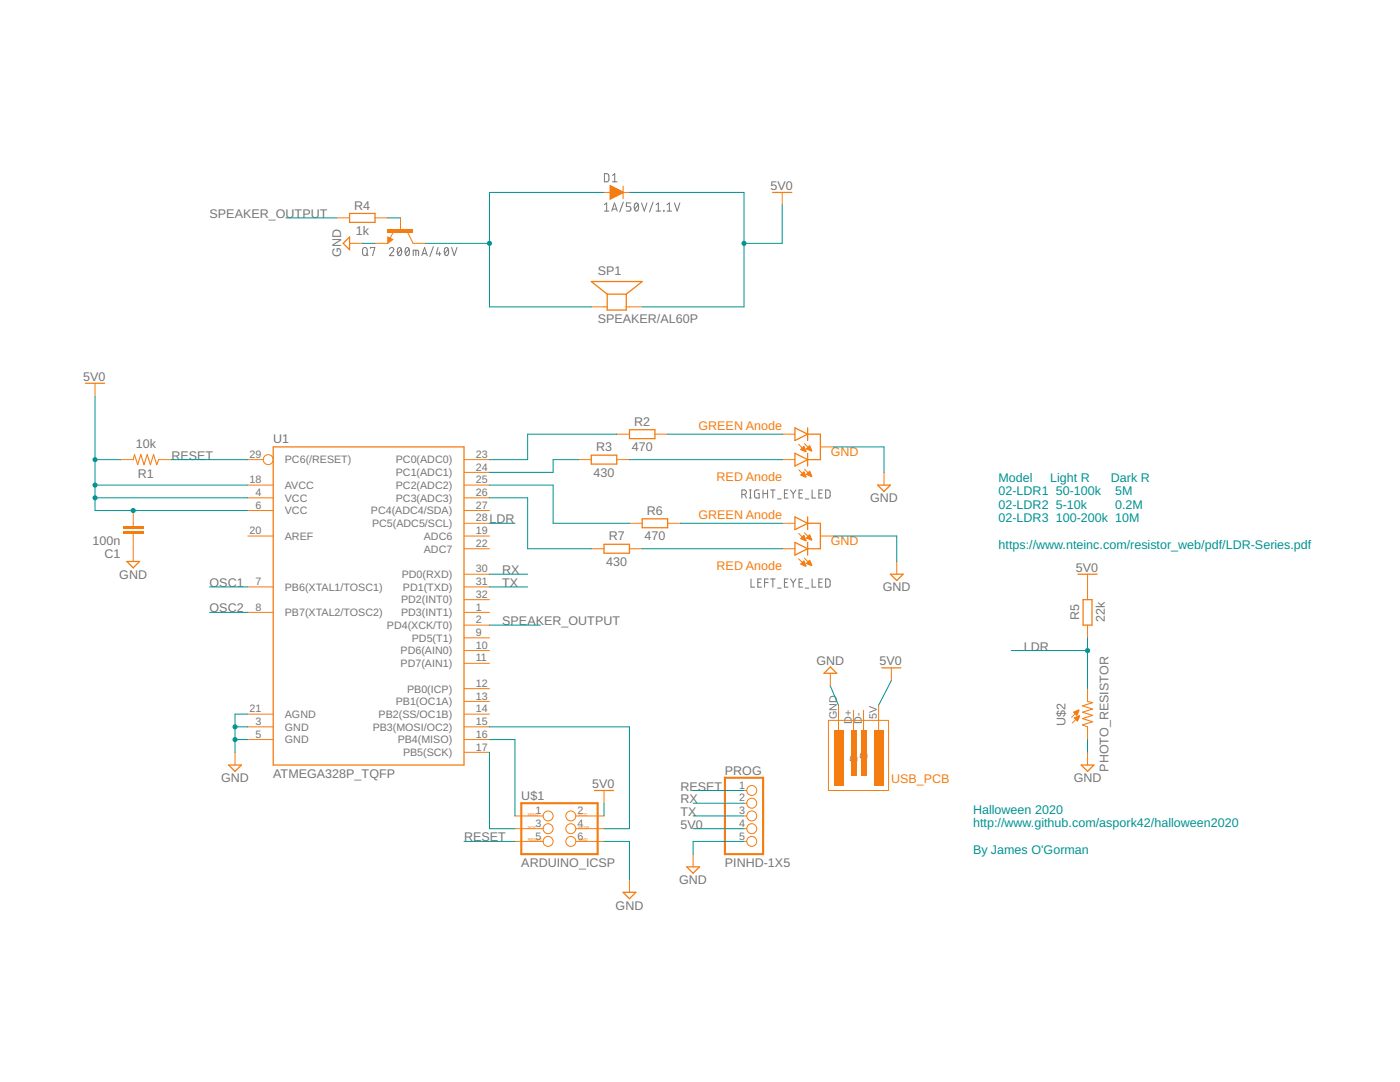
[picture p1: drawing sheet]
<svg xmlns="http://www.w3.org/2000/svg" width="279mm" height="216mm" viewBox="0 0 279 216" stroke-linecap="round" stroke-linejoin="round" font-family="sans-serif">
<g fill="none" stroke="#757575" stroke-width=".2">
<path d="M120.6 34.6l.6 .1 .3 .2v1.1l-.3 .3h-.6zM122.2 36.3h.9M122.2 35l.5-.4v1.7M72.5 49.5l.3-.1 .4 .1 .1 1.1a.46 .46 0 0 1-.5 .4 .46 .46 0 0 1-.4-.4zM73.1 50.7l.3 .3M73.9 49.6v-.2h.9l-.4 1.6M77.7 49.7a.44 .44 0 0 1 .6-.3 .44 .44 0 0 1 .2 .7l-.8 .9h.9M79.5 49.5l.2-.1a.95 .95 0 0 1 0 1.6 1.04 1.04 0 0 1-.2-1.5zM80.1 49.7l-.7 1M81 49.5l.3-.1a.97 .97 0 0 1 0 1.6 1 1 0 0 1-.3-1.5zM81.6 49.7l-.7 1M82.5 51v-1.1l1 .1v1"/>
<path d="M83 49.9v1.1M84.2 51l.5-1.6 .6 1.6M84.3 50.6h.8M86.5 49.2l-.7 2M87.4 49.4l-.3 1.3h.9M87.7 50.3v.7M88.9 49.5l.2-.1a.95 .95 0 0 1 0 1.6 1.04 1.04 0 0 1-.2-1.5zM89.5 49.7l-.8 1M90.1 49.4l.6 1.6 .5-1.6M120.6 40.9l.5-.4v1.6M120.6 42.1h.9M122.1 42.1l.5-1.6 .6 1.6"/>
<path d="M122.2 41.7h.8M124.4 40.3l-.7 2M125.9 40.5h-.9v.7h.5a.47 .47 0 0 1 .4 .5 .47 .47 0 0 1-.4 .4h-.5M126.8 40.6l.2-.1a.97 .97 0 0 1 0 1.6 1.02 1.02 0 0 1-.2-1.5zM127.4 40.9l-.7 .9M128 40.5l.6 1.6 .5-1.6M130.3 40.3l-.7 2M130.9 42.1h.9M130.9 40.9l.5-.4v1.6M132.4 42l.1 .1zM133.1 42.1h.9M133.1 40.9l.5-.4v1.6"/>
<path d="M134.6 40.5l.5 1.6 .6-1.6M148.1 98.7h.4a.44 .44 0 0 0 .5-.5 .44 .44 0 0 0-.5-.4h-.4v1.6M148.6 98.7l.4 .7M149.6 97.8h.3M149.6 99.4h.3M149.8 97.8v1.6M151.5 97.8h-.7l-.2 .2v1.2l.2 .2h.7v-.9h-.3M152.3 98.5h.9M152.3 97.8v1.6M153.2 97.8v1.6M153.8 97.8h.9M154.2 97.8v1.6"/>
<path d="M155.2 99.6h.7M156.5 98.5h.6M157.3 97.8h-.8v1.6h.8M157.8 97.8l.5 .7M158.3 98.5v.9M158.8 97.8l-.5 .7M159.5 98.5h.5M160.2 97.8h-.7v1.6h.7M160.7 99.6h.7M162.1 97.8v1.6h.7M163.4 98.5h.6M164.1 97.8h-.7v1.6h.7"/>
<path d="M164.8 97.8h.6l.3 .2v1.1l-.3 .3h-.6zM149.9 115.5v1.7h.7M151.2 116.2h.6M152 115.5h-.8v1.7h.8M152.6 116.2h.7M153.3 115.5h-.7v1.7M153.8 115.5h.9M154.2 115.5v1.7M155.2 117.3h.7M156.5 116.2h.6M157.3 115.5h-.8v1.7h.8M157.8 115.5l.5 .8"/>
<path d="M158.3 116.3v.9M158.8 115.5l-.5 .8M159.5 116.2h.5M160.2 115.5h-.7v1.7h.7M160.7 117.3h.7M162.1 115.5v1.7h.7M163.4 116.2h.6M164.1 115.5h-.7v1.7h.7M164.8 115.5l.6 .1 .3 .2v1.1l-.3 .2-.6 .1z"/>
</g>
<path d="M77.5 47.5v.8l.6-.5-.5-.3v.4l.3-.1M17.1 76.5h3.8M54.5 89.2h38.1v63.5h-38.1zM45.6 152.7h2.6l-1.3 1.2zM118.6 157.7h3.8M124.4 178.1h2.5l-1.3 1.2zM137.1 173h2.5l-1.3 1.2z" fill="none" stroke="#f57c10" stroke-width=".25"/>
<g fill="none" stroke="#f57c10" stroke-width=".2">
<path d="M120.5 38.4h1.3M124.4 37.1v2.6M124.4 38.4h1.2M77.4 47.3l1 .5-1 .8zM78.5 46.3l-.6 1.2M81.4 46.5l1 2.1M19 76.5v2.5M24 91.7h2.6M31.7 91.7h2.5M49.4 99.3h5.1M49.4 96.8h5.1M49.4 91.7h3.1"/>
<path d="M92.6 99.3h5.1M92.6 96.8h5.1M92.6 94.3h5.1M92.6 91.7h5.1M49.4 117.1h5.1M49.4 101.9h5.1M49.4 107h5.1M92.6 117.1h5.1M92.6 101.9h5.1M92.6 107h5.1M92.6 119.7h5.1M92.6 114.6h5.1"/>
<path d="M92.6 109.5h5.1M92.6 104.4h5.1M49.4 122.2h5.1M92.6 122.2h5.1M92.6 140h5.1M92.6 137.4h5.1M92.6 132.4h5.1M92.6 129.8h5.1M92.6 127.3h5.1M92.6 124.7h5.1M46.9 150.1v2.6M49.4 145h5.1"/>
<path d="M49.4 147.6h5.1M49.4 142.5h5.1M92.6 150.1h5.1M92.6 145h5.1M92.6 147.6h5.1M92.6 142.5h5.1M120.5 157.7v2.6M148.5 157.7h.5M102.8 162.8h5.6M102.8 165.4h5.6M102.8 167.9h5.6M114.9 162.8h5.6"/>
<path d="M114.9 165.4h5.6M114.9 167.9h5.6M125.6 175.5v2.6M138.3 170.4v2.6M148.5 162.8h.5M148.5 165.4h.5M148.5 167.9h.5M148.5 160.3h.5"/>
<circle cx="53.5" cy="91.7" r=".99"/>
<circle cx="150" cy="157.7" r=".99"/>
<circle cx="109.4" cy="165.4" r=".99"/>
<circle cx="109.4" cy="162.8" r=".99"/>
<circle cx="109.4" cy="167.9" r=".99"/>
<circle cx="113.9" cy="165.4" r=".99"/>
<circle cx="113.9" cy="162.8" r=".99"/>
<circle cx="113.9" cy="167.9" r=".99"/>
<circle cx="150" cy="160.3" r=".99"/>
<circle cx="150" cy="165.4" r=".99"/>
<circle cx="150" cy="167.9" r=".99"/>
<circle cx="150" cy="162.8" r=".99"/>
</g>
<path d="M121.7 37l2.7 1.4-2.7 1.4z" fill-rule="evenodd" fill="#f57c10" stroke="#f57c10" stroke-width=".2"/>
<path d="M144.7 155.2h7.6v15.2h-7.6zM104 160.3h15.3v10.1h-15.3z" fill="none" stroke="#f57c10" stroke-width=".42"/>
<path d="M26.6 91.7l.2-1 .7 2 .6-2 .6 2 .7-2 .6 2 .6-2 .7 2 .4-1" fill="none" stroke="#f57c10" stroke-width=".21"/>
<path d="M77.4 45.8h5.1v.7h-5.1z" fill-rule="evenodd" fill="#f57c10"/>
<path d="M77.4 45.8h5.1v.7h-5.1zM77.4 45.8v.7h5.1v-.7z" fill="#f57c10"/>
<path d="M67.2 43.5h2.6M69.8 48.6h2.5M74.8 48.6h2.6M74.8 43.5h2.6M79.9 43.5v2.5M82.4 48.6h2.6M115.5 91.7h2.5M123.1 91.7h2.5" fill="none" stroke="#f57c10" stroke-width=".2"/>
<path d="M69.8 42.6h5v1.8h-5zM69.8 47.3v2.5l-1.3-1.2zM118 90.8h5.1v1.8h-5.1z" fill="none" stroke="#f57c10" stroke-width=".25"/>
<g fill="#f57c10">
<path d="M24.6 104.9h4v.5h-4z" fill-rule="evenodd"/>
<path d="M24.6 105.9h4v.5h-4z" fill-rule="evenodd"/>
</g>
<g fill="#f57c10">
<path d="M24.6 104.9h4v.5h-4zM24.6 104.9v.5h4v-.5z"/>
<path d="M24.6 105.9h4v.5h-4zM24.6 105.9v.5h4v-.5z"/>
</g>
<g fill="none" stroke="#f57c10" stroke-width=".2">
<path d="M156.1 38.4v2.5M118 61.2h3.2M125 61.2h3.2M156.1 86.6h2.5M156.1 91.7h2.5M159.4 88.7l1.4 1.4M159.4 93.7l1.4 1.4M160.5 88.5l1.4 1.4M160.5 93.6l1.4 1.4M163.7 89.2h2.6M176.4 94.3v2.5M26.6 101.9v3"/>
<path d="M26.6 106.4v5.6M118 109.5h2.5M125.6 104.4h2.6M125.6 109.5h2.6M133.2 104.4h2.6M156.1 104.4h2.5M156.1 109.5h2.5M159.4 106.4l1.4 1.4M159.4 111.5l1.4 1.4M160.5 106.3l1.4 1.4M160.5 111.4l1.4 1.4M163.7 107h2.6"/>
<path d="M179 112v2.6M217 114.6v5.1M217 124.7v2.6M217 137.4v2.6M165.3 143.7h12v14h-12zM167.3 140.7v5.1M170.3 141.7v5.1M172.3 141.7v5.1M175.3 140.7v5.1M215.3 141.7l-1.4 1.4M215.4 142.9l-1.4 1.4M217 145v2.6"/>
<path d="M217 150.1v2.6"/>
</g>
<g fill="none" stroke="#f57c10" stroke-width=".25">
<path d="M154.2 38.4h3.8M121.2 58.7v3.2h3.8v-3.2M121.2 58.7h3.8M121.2 58.7l-3.2-2.5h10.2l-3.2 2.5M158.6 85.4l2.6 1.2-2.6 1.3zM158.6 90.4l2.6 1.3-2.6 1.3zM161.2 85.4v2.5M161.2 90.4v2.6M161.2 86.6h2.5v5.1h-2.5M175.2 96.8h2.5l-1.3 1.3zM25.3 112h2.6l-1.3 1.3zM120.5 108.6h5.1v1.8h-5.1z"/>
<path d="M128.2 103.5h5v1.8h-5zM158.6 103.1l2.6 1.3-2.6 1.3zM158.6 108.2l2.6 1.3-2.6 1.3zM161.2 103.1v2.6M161.2 108.2v2.6M161.2 104.4h2.5v5.1h-2.5M177.7 114.6h2.5l-1.2 1.2zM215.1 114.6h3.8M216.2 119.7h1.7v5h-1.7zM215.8 152.7h2.5l-1.3 1.2z"/>
</g>
<g fill="#f57c10" stroke="#f57c10" stroke-width=".2">
<path d="M159.8 89.7l.6-.7 .5 1.1z" fill-rule="evenodd"/>
<path d="M160.9 89.6l.7-.7 .4 1.1z" fill-rule="evenodd"/>
<path d="M159.8 94.8l.6-.7 .5 1.1z" fill-rule="evenodd"/>
<path d="M160.9 94.7l.7-.7 .4 1z" fill-rule="evenodd"/>
<path d="M214.4 143.2l1.1-.3-.5 1z" fill-rule="evenodd"/>
<path d="M214.3 142.1l1.1-.4-.5 1.1z" fill-rule="evenodd"/>
<path d="M159.8 107.5l.6-.7 .5 1.1z" fill-rule="evenodd"/>
<path d="M160.9 107.4l.7-.7 .4 1z" fill-rule="evenodd"/>
<path d="M159.8 112.6l.6-.7 .5 1z" fill-rule="evenodd"/>
<path d="M160.9 112.4l.7-.6 .4 1z" fill-rule="evenodd"/>
</g>
<path d="M217 140l1.1 .2-2.1 .6 2.1 .7-2.1 .6 2.1 .6-2.1 .7 2.1 .6-2.1 .7 1 .3" fill="none" stroke="#f57c10" stroke-width=".21"/>
<g fill="#f57c10">
<path d="M166.3 145.7h2v11h-2z" fill-rule="evenodd"/>
<path d="M174.3 145.7h2v11h-2z" fill-rule="evenodd"/>
<path d="M169.8 145.7h1.1v9h-1.1z" fill-rule="evenodd"/>
<path d="M171.8 145.7h1v9h-1z" fill-rule="evenodd"/>
</g>
<g fill="#f57c10">
<path d="M166.3 145.7h2v11h-2zM166.3 145.7v11h2v-11z"/>
<path d="M174.3 145.7h2v11h-2zM174.3 145.7v11h2v-11z"/>
<path d="M169.8 145.7h1.1v9.1l-1.1-.1zM169.8 145.7v9h1.1v-9z"/>
<path d="M171.8 145.7h1v9.1l-1-.1zM171.8 145.7v9h1v-9z"/>
</g>
<path d="M125.6 85.7h5.1v1.8h-5.1zM165.7 133.1l1.3 1.2h-2.6zM176 133.3h3.8" fill="none" stroke="#f57c10" stroke-width=".25"/>
<path d="M123.1 86.6h2.5M130.7 86.6h2.5M165.7 134.3v2.6M177.9 133.3v2.5" fill="none" stroke="#f57c10" stroke-width=".2"/>
<path d="M46.9 145h2.5M49.4 142.5h-2.5v7.6" fill="none" stroke="#009292" stroke-width=".2"/>
<circle cx="46.9" cy="145" r=".51" fill="#009292"/>
<path d="M46.4 145a.51 .51 0 0 1 1 0 .51 .51 0 0 1-1 0zM46.4 145a.51 .51 0 0 0 1 0 .51 .51 0 0 0-1 0z" fill="#009292"/>
<path d="M46.9 147.6h2.5" fill="none" stroke="#009292" stroke-width=".2"/>
<circle cx="46.9" cy="147.6" r=".51" fill="#009292"/>
<path d="M46.4 147.6a.51 .51 0 0 1 1 0 .51 .51 0 0 1-1 0zM46.4 147.6a.51 .51 0 0 0 1 0 .51 .51 0 0 0-1 0z" fill="#009292"/>
<path d="M72.3 48.6h2.5M19 79v20.3h30.4M19 96.8h30.4M166.3 89.2h10.1v5.1M166.3 107h12.7v5M165.7 136.9l1.6 3.8M217 147.6v2.5M120.5 167.9h5.1v7.6M148.5 167.9h-10.2v2.5" fill="none" stroke="#009292" stroke-width=".2"/>
<circle cx="19" cy="96.8" r=".51" fill="#009292"/>
<path d="M18.5 96.8a.51 .51 0 0 1 1 0 .51 .51 0 0 1-1 0zM18.5 96.8a.51 .51 0 0 0 1 0 .51 .51 0 0 0-1 0z" fill="#009292"/>
<path d="M19 99.3v2.6h30.4" fill="none" stroke="#009292" stroke-width=".2"/>
<circle cx="19" cy="99.3" r=".51" fill="#009292"/>
<path d="M18.5 99.3a.51 .51 0 0 1 1 0 .51 .51 0 0 1-1 0zM18.5 99.3a.51 .51 0 0 0 1 0 .51 .51 0 0 0-1 0z" fill="#009292"/>
<path d="M19 91.7h5" fill="none" stroke="#009292" stroke-width=".2"/>
<g fill="#009292">
<circle cx="19" cy="91.7" r=".51"/>
<circle cx="26.6" cy="101.9" r=".51"/>
</g>
<g fill="#009292">
<path d="M18.5 91.7a.51 .51 0 0 1 1 0 .51 .51 0 0 1-1 0zM18.5 91.7a.51 .51 0 0 0 1 0 .51 .51 0 0 0-1 0z"/>
<path d="M26.1 101.9a.51 .51 0 0 1 1 0 .51 .51 0 0 1-1 0zM26.1 101.9a.51 .51 0 0 0 1 0 .51 .51 0 0 0-1 0z"/>
</g>
<path d="M125.6 38.4h22.9v22.8M156.1 40.9v7.7h-7.6M120.5 160.3v2.5M138.3 165.4h10.2" fill="none" stroke="#009292" stroke-width=".2"/>
<circle cx="148.5" cy="48.6" r=".51" fill="#009292"/>
<path d="M148 48.6a.51 .51 0 0 1 1 0 .51 .51 0 0 1-1 0zM148 48.6a.51 .51 0 0 0 1 0 .51 .51 0 0 0-1 0z" fill="#009292"/>
<g fill="none" stroke="#009292" stroke-width=".2">
<path d="M120.5 38.4h-22.8v22.8M57.1 43.5h10.1M77.4 43.5h2.5M85 48.6h12.7M128.2 61.2h20.3M34.2 91.7h15.2M97.7 114.6h7.6M97.7 117.1h7.6M97.7 124.7h10.1M177.9 135.8l-2.6 4.9M97.7 147.6h5.1v15.2M97.7 150.1v15.3h5.1"/>
<path d="M97.7 145h27.9v20.4h-5.1M138.3 157.7h10.2M92.6 167.9h10.2M138.3 160.3h10.2M138.3 162.8h10.2"/>
</g>
<circle cx="97.7" cy="48.6" r=".51" fill="#009292"/>
<path d="M97.2 48.6a.51 .51 0 0 1 1 0 .51 .51 0 0 1-1 0zM97.2 48.6a.51 .51 0 0 0 1 0 .51 .51 0 0 0-1 0z" fill="#009292"/>
<path d="M97.7 61.2h20.3M97.7 99.3h7.6v10.2h12.7M97.7 96.8h12.7v7.6h15.2M115.5 91.7h-5.1v2.6h-12.7M125.6 91.7h30.5M133.2 86.6h22.9M97.7 104.4h5.1M128.2 109.5h27.9M135.8 104.4h20.3M201.8 129.8h15.2M217 127.3v10.1" fill="none" stroke="#009292" stroke-width=".2"/>
<circle cx="217" cy="129.8" r=".51" fill="#009292"/>
<path d="M216.5 129.8a.55 .55 0 0 1 1.1 0 .55 .55 0 0 1-1.1 0zM216.5 129.8a.51 .51 0 0 0 1 0 .51 .51 0 0 0-1 0z" fill="#009292"/>
<path d="M123.1 86.6h-17.8v5.1h-7.6M41.8 117.1h7.6M41.8 122.2h7.6" fill="none" stroke="#009292" stroke-width=".2"/>
<g font-size="2.5" fill="#757575">
<text x="70.7" y="41.8">R4</text>
<text x="153.8" y="37.9">5V0</text>
<text x="41.8" y="43.5">SPEAKER_OUTPUT</text>
<text x="71" y="46.9">1k</text>
<text x="68.1" y="51.3" transform="rotate(-90 68.1 51.3)">GND</text>
<text x="119.3" y="54.9">SP1</text>
<text x="119.3" y="64.4">SPEAKER/AL60P</text>
<text x="16.6" y="76">5V0</text>
<text x="27.1" y="89.3">10k</text>
<text x="54.5" y="88.4">U1</text>
<text x="126.6" y="85">R2</text>
<text x="27.5" y="95.4">R1</text>
<text x="34.2" y="91.7">RESET</text>
<text x="118.5" y="95.1">430</text>
<text x="119" y="90.1">R3</text>
<text x="126.1" y="90.1">470</text>
<text x="173.6" y="100.2">GND</text>
<text x="97.7" y="104.4">LDR</text>
<text x="121.5" y="107.8">R7</text>
<text x="128.6" y="107.8">470</text>
<text x="129.1" y="102.8">R6</text>
<text x="18.5" y="108.7">100n</text>
<text x="20.8" y="111.3">C1</text>
<text x="121" y="112.9">430</text>
<text x="23.8" y="115.5">GND</text>
<text x="41.8" y="117.1">OSC1</text>
<text x="100.2" y="114.6">RX</text>
<text x="100.2" y="117.1">TX</text>
<text x="176.2" y="118">GND</text>
<text x="214.7" y="114.1">5V0</text>
<text x="41.8" y="122.2">OSC2</text>
<text x="100.2" y="124.7">SPEAKER_OUTPUT</text>
<text x="215.4" y="123.8" transform="rotate(-90 215.4 123.8)">R5</text>
<text x="220.5" y="124.2" transform="rotate(-90 220.5 124.2)">22k</text>
<text x="204.4" y="129.8">LDR</text>
<text x="162.9" y="132.7">GND</text>
<text x="175.5" y="132.8">5V0</text>
<text x="212.6" y="144.8" transform="rotate(-90 212.6 144.8)">U$2</text>
<text x="54.5" y="155.2">ATMEGA328P_TQFP</text>
<text x="144.7" y="154.6">PROG</text>
<text x="221.2" y="154" transform="rotate(-90 221.2 154)">PHOTO_RESISTOR</text>
<text x="44.1" y="156.1">GND</text>
<text x="104" y="159.6">U$1</text>
<text x="118.2" y="157.2">5V0</text>
<text x="135.8" y="157.7">RESET</text>
<text x="135.8" y="160.3">RX</text>
<text x="214.3" y="156.1">GND</text>
<text x="92.6" y="167.9">RESET</text>
<text x="135.8" y="165.4">5V0</text>
<text x="135.8" y="162.8">TX</text>
<text x="104" y="173">ARDUINO_ICSP</text>
<text x="144.7" y="173">PINHD-1X5</text>
<text x="135.6" y="176.4">GND</text>
<text x="122.9" y="181.5">GND</text>
</g>
<g font-size="2.5" fill="#f57c10">
<text x="139.4" y="85.9">GREEN Anode</text>
<text x="165.8" y="91">GND</text>
<text x="143" y="96">RED Anode</text>
<text x="139.4" y="103.7">GREEN Anode</text>
<text x="143" y="113.8">RED Anode</text>
<text x="165.8" y="108.7">GND</text>
<text x="177.8" y="156.2">USB_PCB</text>
</g>
<g font-size="2.5" fill="#009292">
<text x="199.3" y="96.2">Model</text>
<text x="199.3" y="98.8">02-LDR1</text>
<text x="199.3" y="101.5">02-LDR2</text>
<text x="209.6" y="96.2">Light R</text>
<text x="210.7" y="98.8">50-100k</text>
<text x="210.7" y="101.5">5-10k</text>
<text x="221.7" y="96.2">Dark R</text>
<text x="222.5" y="98.8">5M</text>
<text x="222.5" y="101.5">0.2M</text>
<text x="199.3" y="104.2">02-LDR3</text>
<text x="210.7" y="104.2">100-200k 10M</text>
<text x="199.3" y="109.5">https://www.nteinc.com/resistor_web/pdf/LDR-Series.pdf</text>
<text x="194.2" y="162.4">Halloween 2020</text>
<text x="194.2" y="165.1">http://www.github.com/aspork42/halloween2020</text>
<text x="194.2" y="170.4">By James O'Gorman</text>
</g>
<g font-size="2.1" fill="#757575">
<text x="49.8" y="91.4">29</text>
<text x="56.9" y="92.5">PC6(/RESET)</text>
<text x="79" y="95">PC1(ADC1)</text>
<text x="79" y="92.5">PC0(ADC0)</text>
<text x="94.9" y="93.9">24</text>
<text x="94.9" y="91.4">23</text>
<text x="49.8" y="96.4">18</text>
<text x="51" y="99">4</text>
<text x="51" y="101.5">6</text>
<text x="56.9" y="100.1">VCC</text>
<text x="56.9" y="97.6">AVCC</text>
<text x="79" y="100.1">PC3(ADC3)</text>
<text x="79" y="97.6">PC2(ADC2)</text>
<text x="94.9" y="101.5">27</text>
<text x="94.9" y="99">26</text>
<text x="94.9" y="96.4">25</text>
<text x="49.8" y="106.6">20</text>
<text x="56.9" y="102.6">VCC</text>
<text x="56.9" y="107.7">AREF</text>
<text x="74" y="102.6">PC4(ADC4/SDA)</text>
<text x="74.3" y="105.2">PC5(ADC5/SCL)</text>
<text x="84.6" y="107.7">ADC6</text>
<text x="94.9" y="106.6">19</text>
<text x="94.9" y="104.1">28</text>
<text x="84.6" y="110.3">ADC7</text>
<text x="94.9" y="109.1">22</text>
<text x="51" y="116.8">7</text>
<text x="56.9" y="117.9">PB6(XTAL1/TOSC1)</text>
<text x="80.2" y="115.3">PD0(RXD)</text>
<text x="80.4" y="117.9">PD1(TXD)</text>
<text x="94.9" y="119.3">32</text>
<text x="94.9" y="116.8">31</text>
<text x="94.9" y="114.2">30</text>
<text x="51" y="121.8">8</text>
<text x="56.9" y="122.9">PB7(XTAL2/TOSC2)</text>
<text x="77.2" y="125.5">PD4(XCK/T0)</text>
<text x="80.1" y="122.9">PD3(INT1)</text>
<text x="80.1" y="120.4">PD2(INT0)</text>
<text x="94.9" y="124.4">2</text>
<text x="94.9" y="121.8">1</text>
<text x="79.9" y="130.6">PD6(AIN0)</text>
<text x="82.2" y="128">PD5(T1)</text>
<text x="94.9" y="132">11</text>
<text x="94.9" y="129.4">10</text>
<text x="94.9" y="126.9">9</text>
<text x="79.9" y="133.1">PD7(AIN1)</text>
<text x="94.9" y="137.1">12</text>
<text x="49.8" y="142.1">21</text>
<text x="56.9" y="143.3">AGND</text>
<text x="75.6" y="143.3">PB2(SS/OC1B)</text>
<text x="79" y="140.7">PB1(OC1A)</text>
<text x="81.3" y="138.2">PB0(ICP)</text>
<text x="94.9" y="142.1">14</text>
<text x="94.9" y="139.6">13</text>
<text x="167" y="143.5" transform="rotate(-90 167 143.5)">GND</text>
<text x="175" y="143.5" transform="rotate(-90 175 143.5)">5V</text>
<text x="51" y="144.7">3</text>
<text x="51" y="147.2">5</text>
<text x="56.9" y="145.8">GND</text>
<text x="56.9" y="148.3">GND</text>
<text x="74.4" y="145.8">PB3(MOSI/OC2)</text>
<text x="79.4" y="148.3">PB4(MISO)</text>
<text x="94.9" y="149.8">17</text>
<text x="94.9" y="147.2">16</text>
<text x="94.9" y="144.7">15</text>
<text x="170" y="144.5" transform="rotate(-90 170 144.5)">D+</text>
<text x="172" y="144.5" transform="rotate(-90 172 144.5)">D-</text>
<text x="80.4" y="150.9">PB5(SCK)</text>
<text x="168.1" y="152.9" transform="rotate(-90 168.1 152.9)">GND</text>
<text x="171.1" y="152" transform="rotate(-90 171.1 152)">D+</text>
<text x="173.1" y="151.4" transform="rotate(-90 173.1 151.4)">D-</text>
<text x="176.1" y="150.8" transform="rotate(-90 176.1 150.8)">5V</text>
<text x="147.5" y="157.4">1</text>
<text x="147.5" y="159.9">2</text>
<text x="106.9" y="162.5">1</text>
<text x="106.9" y="165">3</text>
<text x="106.9" y="167.5">5</text>
<text x="115.3" y="162.5">2</text>
<text x="115.3" y="165">4</text>
<text x="115.3" y="167.5">6</text>
<text x="147.5" y="162.5">3</text>
<text x="147.5" y="165">4</text>
<text x="147.5" y="167.5">5</text>
</g>
<g font-size=".8" fill="#f57c10">
<text x="105.3" y="162.8">MISO</text>
<text x="105.3" y="165.4">SCK</text>
<text x="105.3" y="167.9">RESET</text>
<text x="115.5" y="162.8">VCC</text>
<text x="115.5" y="165.4">MOSI</text>
<text x="115.5" y="167.9">GND</text>
</g>
</svg>
